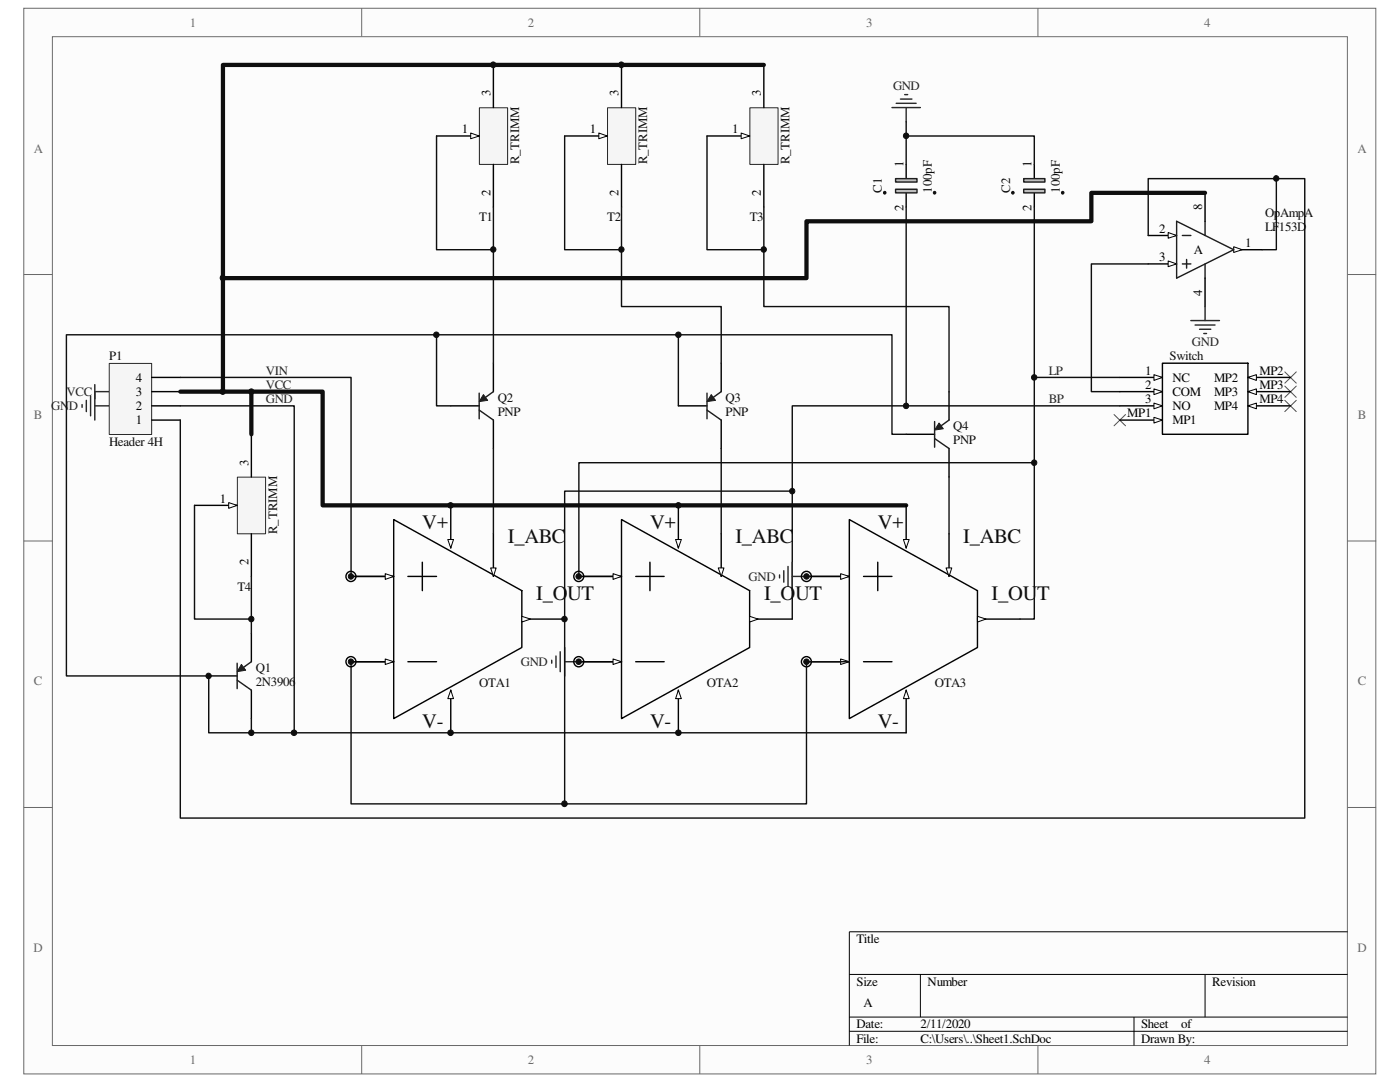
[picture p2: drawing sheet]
<svg xmlns="http://www.w3.org/2000/svg" width="279mm" height="216mm" viewBox="0 0 279 216" stroke-linecap="round" stroke-linejoin="round" font-family="sans-serif">
<path d="M4.8 1.7h269.8v212.6h-269.8z" fill="#fcfcfc"/>
<path d="M4.7 1.7h269.9v212.6h-269.9z" fill="none" stroke="#6a6a6a" stroke-width=".2"/>
<path d="M10.5 7.4h258.4v201.2h-258.4z" fill="#fcfcfc"/>
<g fill="none" stroke="#6a6a6a" stroke-width=".2">
<path d="M10.5 7.3h258.4v201.3h-258.4zM72.2 1.6v5.7M139.7 1.6v5.7M207.1 1.6v5.7M4.7 54.8h5.7M268.9 54.8h5.7M4.7 107.9h5.7M268.9 107.9h5.7M4.7 161.1h5.7M268.9 161.1h5.7M72.2 208.6v5.7M139.7 208.6v5.7"/>
<path d="M207.1 208.6v5.7"/>
</g>
<path d="M169.5 194.4h99.4M183.7 194.4v8.5M240.5 194.4v8.5M268.9 185.9h-99.4v22.7M169.5 202.9h99.4M169.5 205.8h99.4M226.3 202.9v5.7" fill="none" stroke="#000" stroke-width=".2"/>
<path d="M229.2 47h5.6" fill="none" stroke="#000" stroke-width=".28"/>
<path d="M233.1 46.4l1.7 .6-1.7 .5z" fill="#fcfcfc"/>
<path d="M233.1 46.4l1.7 .6-1.7 .5z" fill="none" stroke="#000" stroke-width=".2"/>
<path d="M229.2 52.7h5.6" fill="none" stroke="#000" stroke-width=".28"/>
<path d="M233.1 52.1l1.7 .6-1.7 .5z" fill="#fcfcfc"/>
<path d="M233.1 52.1l1.7 .6-1.7 .5z" fill="none" stroke="#000" stroke-width=".2"/>
<path d="M246.2 49.8h5.7" fill="none" stroke="#000" stroke-width=".28"/>
<path d="M246.2 49.2l1.7 .6-1.7 .6z" fill="#fcfcfc"/>
<path d="M246.2 49.2l1.7 .6-1.7 .6z" fill="none" stroke="#000" stroke-width=".2"/>
<path d="M234.8 44.2l11.4 5.6-11.4 5.7zM236 47h1.7M236 52.7h1.7M236.8 51.8v1.7M240.5 44.2v2.8M240.5 52.7v2.8M47.3 132.3v5.1M47.3 135.7l2.9 2M50.2 132l-2 1.5" fill="none" stroke="#1c1c1c" stroke-width=".28"/>
<path d="M240.5 38.5v5.7M240.5 55.5v5.7M41.7 134.9h5.6M50.2 126.4v5.6M50.2 137.7v5.7" fill="none" stroke="#000" stroke-width=".28"/>
<path d="M48.2 132.6l.8 1.1-1.7 .3z" fill="#1c1c1c"/>
<path d="M48.2 132.6l.8 1.1-1.7 .3z" fill="none" stroke="#1c1c1c" stroke-width=".2"/>
<path d="M17.2 79.9v2.2M18.1 79v4M18.9 76.8v7M18.9 78.1h2.9M16.4 80.7v.6M18.9 81h2.9" fill="none" stroke="#262626" stroke-width=".28"/>
<path d="M180.8 32.8v2.8M180.8 38.5v2.8" fill="none" stroke="#000" stroke-width=".28"/>
<path d="M178.7 37.8h4.3v.7h-4.3z" fill-rule="evenodd" fill="#c0c0c0"/>
<path d="M178.7 37.8h4.3v.7h-4.3z" fill="none" stroke="#1c1c1c" stroke-width=".28"/>
<path d="M178.7 35.6h4.3v.7h-4.3z" fill-rule="evenodd" fill="#c0c0c0"/>
<path d="M178.7 35.6h4.3v.7h-4.3z" fill="none" stroke="#1c1c1c" stroke-width=".28"/>
<circle cx="176.6" cy="38.5" r=".27" fill="#0e0e0e"/>
<circle cx="176.6" cy="38.5" r=".27" fill="none" stroke="#0e0e0e" stroke-width=".2"/>
<circle cx="186.5" cy="38.5" r=".27" fill="#0e0e0e"/>
<circle cx="186.5" cy="38.5" r=".27" fill="none" stroke="#0e0e0e" stroke-width=".2"/>
<path d="M206.4 32.8v2.8M206.4 38.5v2.8" fill="none" stroke="#000" stroke-width=".28"/>
<path d="M204.3 37.8h4.2v.7h-4.2z" fill-rule="evenodd" fill="#c0c0c0"/>
<path d="M204.3 37.8h4.2v.7h-4.2z" fill="none" stroke="#1c1c1c" stroke-width=".28"/>
<path d="M204.3 35.6h4.2v.7h-4.2z" fill-rule="evenodd" fill="#c0c0c0"/>
<path d="M204.3 35.6h4.2v.7h-4.2z" fill="none" stroke="#1c1c1c" stroke-width=".28"/>
<circle cx="202.1" cy="38.5" r=".27" fill="#0e0e0e"/>
<circle cx="202.1" cy="38.5" r=".27" fill="none" stroke="#0e0e0e" stroke-width=".2"/>
<circle cx="212.1" cy="38.5" r=".27" fill="#0e0e0e"/>
<circle cx="212.1" cy="38.5" r=".27" fill="none" stroke="#0e0e0e" stroke-width=".2"/>
<path d="M179.7 19.8h2.3M180.6 18.9h.5M178 21.5h5.7M178.9 20.6h3.9M180.8 21.5v2.8M237.7 64h5.7M238.5 64.9h4M239.4 65.7h2.2M240.2 66.5h.6M240.5 61.2v2.8" fill="none" stroke="#262626" stroke-width=".28"/>
<path d="M180.8 27.1h25.6v5.7M180.8 24.3v8.5M229.2 52.7h-11.4v25.4h5.7" fill="none" stroke="#0e0e0e" stroke-width=".28"/>
<path d="M240.5 38.5h-22.7v5.7h-56.8v11.3h-116.5v22.6" fill="none" stroke="#0e0e0e" stroke-width=".85"/>
<path d="M256.4 74.2l2.3 2.3M256.4 77l2.3 2.3M256.4 79.9l2.3 2.2M258.7 74.2l-2.3 2.3M258.7 77l-2.3 2.3M258.7 79.9l-2.3 2.2M222.3 82.7l2.3 2.3M224.6 82.7l-2.3 2.3" fill="none" stroke="#4c4c4c" stroke-width=".2"/>
<path d="M223.5 75.3h8.5M232 72.5h17v14.2h-17z" fill="none" stroke="#000" stroke-width=".28"/>
<path d="M230.3 74.8l1.7 .5-1.7 .6z" fill="#fcfcfc"/>
<path d="M230.3 74.8l1.7 .5-1.7 .6z" fill="none" stroke="#000" stroke-width=".2"/>
<path d="M223.5 78.1h8.5" fill="none" stroke="#000" stroke-width=".28"/>
<path d="M230.3 77.6l1.7 .5-1.7 .6z" fill="#fcfcfc"/>
<path d="M230.3 77.6l1.7 .5-1.7 .6z" fill="none" stroke="#000" stroke-width=".2"/>
<path d="M223.5 81h8.5" fill="none" stroke="#000" stroke-width=".28"/>
<path d="M230.3 80.4l1.7 .6-1.7 .6z" fill="#fcfcfc"/>
<path d="M230.3 80.4l1.7 .6-1.7 .6z" fill="none" stroke="#000" stroke-width=".2"/>
<path d="M223.5 83.8h8.5" fill="none" stroke="#000" stroke-width=".28"/>
<path d="M230.3 83.3l1.7 .5-1.7 .6z" fill="#fcfcfc"/>
<path d="M230.3 83.3l1.7 .5-1.7 .6z" fill="none" stroke="#000" stroke-width=".2"/>
<path d="M249 75.3h8.6" fill="none" stroke="#000" stroke-width=".28"/>
<path d="M249 75.3l1.7-.5v1.1z" fill="#fcfcfc"/>
<path d="M249 75.3l1.7-.5v1.1z" fill="none" stroke="#000" stroke-width=".2"/>
<path d="M249 78.1h8.6" fill="none" stroke="#000" stroke-width=".28"/>
<path d="M249 78.1l1.7-.5v1.1z" fill="#fcfcfc"/>
<path d="M249 78.1l1.7-.5v1.1z" fill="none" stroke="#000" stroke-width=".2"/>
<path d="M249 81h8.6" fill="none" stroke="#000" stroke-width=".28"/>
<path d="M249 81l1.7-.6v1.2z" fill="#fcfcfc"/>
<path d="M249 81l1.7-.6v1.2z" fill="none" stroke="#000" stroke-width=".2"/>
<path d="M21.8 72.6h8.5v14.1h-8.5z" fill="#f5f5f5"/>
<path d="M21.8 72.5h8.5v14.2h-8.5z" fill="none" stroke="#262626" stroke-width=".2"/>
<path d="M30.3 78.1h5.7M30.3 75.3h5.7M30.3 83.8h5.7M30.3 81h5.7" fill="none" stroke="#000" stroke-width=".28"/>
<path d="M254.7 35.6v14.2h-2.8M229.2 47v-11.4h31.2v127.6h-224.4v-79.4" fill="none" stroke="#0e0e0e" stroke-width=".28"/>
<path d="M95.7 21.5h5.6v11.3h-5.6z" fill="#f5f5f5"/>
<path d="M95.7 21.5h5.6v11.3h-5.6z" fill="none" stroke="#262626" stroke-width=".2"/>
<path d="M98.5 13v8.5M87.1 27.1h8.5M98.5 32.8v8.5" fill="none" stroke="#000" stroke-width=".28"/>
<path d="M93.9 26.5l1.7 .6-1.7 .6z" fill="#fcfcfc"/>
<path d="M93.9 26.5l1.7 .6-1.7 .6z" fill="none" stroke="#000" stroke-width=".2"/>
<path d="M121.3 21.5h5.6v11.3h-5.6z" fill="#f5f5f5"/>
<path d="M121.2 21.5h5.7v11.3h-5.7z" fill="none" stroke="#262626" stroke-width=".2"/>
<path d="M124 13v8.5M112.7 27.1h8.5M124 32.8v8.5" fill="none" stroke="#000" stroke-width=".28"/>
<path d="M119.5 26.5l1.7 .6-1.7 .6z" fill="#fcfcfc"/>
<path d="M119.5 26.5l1.7 .6-1.7 .6z" fill="none" stroke="#000" stroke-width=".2"/>
<path d="M149.7 21.5h5.6v11.3h-5.6z" fill="#f5f5f5"/>
<path d="M149.6 21.5h5.7v11.3h-5.7z" fill="none" stroke="#262626" stroke-width=".2"/>
<path d="M152.4 13v8.5M141.1 27.1h8.5M152.4 32.8v8.5" fill="none" stroke="#000" stroke-width=".28"/>
<path d="M147.9 26.5l1.7 .6-1.7 .6z" fill="#fcfcfc"/>
<path d="M147.9 26.5l1.7 .6-1.7 .6z" fill="none" stroke="#000" stroke-width=".2"/>
<path d="M47.4 95.2h5.6v11.3h-5.6z" fill="#f5f5f5"/>
<path d="M47.4 95.2h5.6v11.3h-5.6z" fill="none" stroke="#262626" stroke-width=".2"/>
<path d="M50.2 86.7v8.5M38.8 100.8h8.5M50.2 106.5v8.5" fill="none" stroke="#000" stroke-width=".28"/>
<path d="M45.6 100.3l1.7 .5-1.7 .6z" fill="#fcfcfc"/>
<path d="M45.6 100.3l1.7 .5-1.7 .6z" fill="none" stroke="#000" stroke-width=".2"/>
<path d="M98.5 72.5v5.6M90 81h5.6M98.5 83.8v5.7" fill="none" stroke="#000" stroke-width=".28"/>
<path d="M95.6 78.4v5.2M98.5 78.1l-2 1.5M95.6 81.8l2.9 2" fill="none" stroke="#1c1c1c" stroke-width=".28"/>
<path d="M96.5 78.7l.8 1.2-1.7 .2z" fill="#1c1c1c"/>
<path d="M96.5 78.7l.8 1.2-1.7 .2z" fill="none" stroke="#1c1c1c" stroke-width=".2"/>
<path d="M143.9 72.5v5.6M135.4 81h5.7M143.9 83.8v5.7" fill="none" stroke="#000" stroke-width=".28"/>
<path d="M141.1 78.4v5.2M143.9 78.1l-2 1.5M141.1 81.8l2.8 2" fill="none" stroke="#1c1c1c" stroke-width=".28"/>
<path d="M141.9 78.7l.9 1.2-1.7 .2z" fill="#1c1c1c"/>
<path d="M141.9 78.7l.9 1.2-1.7 .2z" fill="none" stroke="#1c1c1c" stroke-width=".2"/>
<path d="M189.4 78.1v5.7M180.8 86.7h5.7M189.4 89.5v5.7" fill="none" stroke="#000" stroke-width=".28"/>
<path d="M186.5 84.1v5.1M186.5 87.5l2.9 2M189.4 83.8l-2 1.5" fill="none" stroke="#1c1c1c" stroke-width=".28"/>
<path d="M187.4 84.4l.9 1.2-1.8 .2z" fill="#1c1c1c"/>
<path d="M187.4 84.4l.9 1.2-1.8 .2z" fill="none" stroke="#1c1c1c" stroke-width=".2"/>
<path d="M180.8 41.3v39.7h42.7M206.4 41.3v34h17.1M36 75.3h34.1v39.7h8.5M206.4 75.3v48.2h-2.8M36 81h22.7v65.2h122.1M180.8 81h-22.7v42.5M206.4 92.3h-90.9v22.7h8.5M161 115h8.5M78.6 132h-8.5v28.4h42.6M115.5 132h8.5" fill="none" stroke="#0e0e0e" stroke-width=".28"/>
<path d="M155.6 114.7v.6M156.4 113.9v2.3M157.3 113v4M158.1 112.2v5.7M158.1 115h2.9M110.1 131.7v.6M111 130.9v2.3M111.8 130v4M112.7 129.2v5.7M112.7 132h2.8" fill="none" stroke="#262626" stroke-width=".28"/>
<path d="M36 78.1h28.4v22.7h116.4" fill="none" stroke="#0e0e0e" stroke-width=".85"/>
<path d="M70.1 115h8.5M78.6 103.7l25.5 14.2v11.3l-25.5 14.2z" fill="none" stroke="#000" stroke-width=".28"/>
<path d="M76.9 114.5l1.7 .5-1.7 .6z" fill="#fcfcfc"/>
<path d="M76.9 114.5l1.7 .5-1.7 .6z" fill="none" stroke="#000" stroke-width=".2"/>
<path d="M70.1 132h8.5" fill="none" stroke="#000" stroke-width=".28"/>
<path d="M76.9 131.5l1.7 .5-1.7 .6z" fill="#fcfcfc"/>
<path d="M76.9 131.5l1.7 .5-1.7 .6z" fill="none" stroke="#000" stroke-width=".2"/>
<path d="M104.1 123.5h8.6" fill="none" stroke="#000" stroke-width=".28"/>
<path d="M104.1 123l1.8 .5-1.8 .6z" fill="#fcfcfc"/>
<path d="M104.1 123l1.8 .5-1.8 .6z" fill="none" stroke="#000" stroke-width=".2"/>
<path d="M90 100.8v8.5" fill="none" stroke="#000" stroke-width=".28"/>
<path d="M89.4 107.7h1.1l-.5 1.6z" fill="#fcfcfc"/>
<path d="M89.4 107.7h1.1l-.5 1.6z" fill="none" stroke="#000" stroke-width=".2"/>
<path d="M90 137.7v8.5" fill="none" stroke="#000" stroke-width=".28"/>
<path d="M90 137.7l.5 1.7h-1.1z" fill="#fcfcfc"/>
<path d="M90 137.7l.5 1.7h-1.1z" fill="none" stroke="#000" stroke-width=".2"/>
<path d="M81.4 115h5.7M84.3 112.2v5.7M98.5 106.5v8.5M81.4 132h5.7" fill="none" stroke="#000" stroke-width=".28"/>
<path d="M97.9 113.3h1.1l-.5 1.7z" fill="#fcfcfc"/>
<path d="M97.9 113.3h1.1l-.5 1.7z" fill="none" stroke="#000" stroke-width=".2"/>
<g fill="none" stroke="#000" stroke-width=".28">
<path d="M115.5 115h8.5M124 103.7l25.6 14.2v11.3l-25.6 14.2z"/>
<circle cx="70" cy="115" r="1.01"/>
<circle cx="70" cy="132" r="1.01"/>
</g>
<path d="M122.3 114.5l1.7 .5-1.7 .6z" fill="#fcfcfc"/>
<path d="M122.3 114.5l1.7 .5-1.7 .6z" fill="none" stroke="#000" stroke-width=".2"/>
<path d="M115.5 132h8.5" fill="none" stroke="#000" stroke-width=".28"/>
<path d="M122.3 131.5l1.7 .5-1.7 .6z" fill="#fcfcfc"/>
<path d="M122.3 131.5l1.7 .5-1.7 .6z" fill="none" stroke="#000" stroke-width=".2"/>
<path d="M149.6 123.5h8.5" fill="none" stroke="#000" stroke-width=".28"/>
<path d="M149.6 123l1.7 .5-1.7 .6z" fill="#fcfcfc"/>
<path d="M149.6 123l1.7 .5-1.7 .6z" fill="none" stroke="#000" stroke-width=".2"/>
<path d="M135.4 100.8v8.5" fill="none" stroke="#000" stroke-width=".28"/>
<path d="M134.8 107.7h1.2l-.6 1.6z" fill="#fcfcfc"/>
<path d="M134.8 107.7h1.2l-.6 1.6z" fill="none" stroke="#000" stroke-width=".2"/>
<path d="M135.4 137.7v8.5" fill="none" stroke="#000" stroke-width=".28"/>
<path d="M135.4 137.7l.6 1.7h-1.2z" fill="#fcfcfc"/>
<path d="M135.4 137.7l.6 1.7h-1.2z" fill="none" stroke="#000" stroke-width=".2"/>
<path d="M126.9 115h5.6M129.7 112.2v5.7M143.9 106.5v8.5M126.9 132h5.6" fill="none" stroke="#000" stroke-width=".28"/>
<path d="M143.3 113.3h1.2l-.6 1.7z" fill="#fcfcfc"/>
<path d="M143.3 113.3h1.2l-.6 1.7z" fill="none" stroke="#000" stroke-width=".2"/>
<g fill="none" stroke="#000" stroke-width=".28">
<path d="M161 115h8.5M169.5 103.7l25.6 14.2v11.3l-25.6 14.2z"/>
<circle cx="115.5" cy="115" r="1.01"/>
<circle cx="115.5" cy="132" r="1.01"/>
</g>
<path d="M167.8 114.5l1.7 .5-1.7 .6z" fill="#fcfcfc"/>
<path d="M167.8 114.5l1.7 .5-1.7 .6z" fill="none" stroke="#000" stroke-width=".2"/>
<path d="M161 132h8.5" fill="none" stroke="#000" stroke-width=".28"/>
<path d="M167.8 131.5l1.7 .5-1.7 .6z" fill="#fcfcfc"/>
<path d="M167.8 131.5l1.7 .5-1.7 .6z" fill="none" stroke="#000" stroke-width=".2"/>
<path d="M195.1 123.5h8.5" fill="none" stroke="#000" stroke-width=".28"/>
<path d="M195.1 123l1.7 .5-1.7 .6z" fill="#fcfcfc"/>
<path d="M195.1 123l1.7 .5-1.7 .6z" fill="none" stroke="#000" stroke-width=".2"/>
<path d="M180.8 100.8v8.5" fill="none" stroke="#000" stroke-width=".28"/>
<path d="M180.3 107.7h1.1l-.6 1.6z" fill="#fcfcfc"/>
<path d="M180.3 107.7h1.1l-.6 1.6z" fill="none" stroke="#000" stroke-width=".2"/>
<path d="M180.8 137.7v8.5" fill="none" stroke="#000" stroke-width=".28"/>
<path d="M180.8 137.7l.6 1.7h-1.1z" fill="#fcfcfc"/>
<path d="M180.8 137.7l.6 1.7h-1.1z" fill="none" stroke="#000" stroke-width=".2"/>
<path d="M172.3 115h5.7M175.2 112.2v5.7M189.4 106.5v8.5M172.3 132h5.7" fill="none" stroke="#000" stroke-width=".28"/>
<path d="M188.8 113.3h1.1l-.5 1.7z" fill="#fcfcfc"/>
<path d="M188.8 113.3h1.1l-.5 1.7z" fill="none" stroke="#000" stroke-width=".2"/>
<g fill="none" stroke="#000" stroke-width=".28">
<circle cx="160.9" cy="115" r="1"/>
<circle cx="160.9" cy="132" r="1"/>
</g>
<g fill="none" stroke="#0e0e0e" stroke-width=".28">
<path d="M87.1 27.1v22.7h11.4M112.7 27.1v22.7h11.3M141.1 27.1v22.7h11.3M98.5 41.3v31.2M124 41.3v19.9h19.9v11.3M152.4 41.3v19.9h37v16.9M87.1 66.8h48.3v14.2M135.4 66.8h42.6v19.9h2.8M90 81h-2.9v-14.2h-73.8v68.1h28.4v11.3h8.5v-2.8M98.5 89.5v17M143.9 89.5v17M158.1 98h-45.4v62.4h48.3v-28.4h8.5"/>
<path d="M189.4 95.2v11.3M38.8 100.8v22.7h11.4M50.2 115v11.4M50.2 146.2h8.5"/>
</g>
<path d="M152.4 13h-107.9v42.5M50.2 78.1v8.6" fill="none" stroke="#0e0e0e" stroke-width=".85"/>
<circle cx="41.6" cy="134.9" r=".54" fill="#0e0e0e"/>
<circle cx="41.6" cy="134.9" r=".54" fill="none" stroke="#0e0e0e" stroke-width=".2"/>
<circle cx="44.5" cy="78.1" r=".54" fill="#0e0e0e"/>
<circle cx="44.5" cy="78.1" r=".54" fill="none" stroke="#0e0e0e" stroke-width=".2"/>
<circle cx="44.5" cy="55.5" r=".54" fill="#0e0e0e"/>
<circle cx="44.5" cy="55.5" r=".54" fill="none" stroke="#0e0e0e" stroke-width=".2"/>
<circle cx="50.1" cy="146.2" r=".54" fill="#0e0e0e"/>
<circle cx="50.1" cy="146.2" r=".54" fill="none" stroke="#0e0e0e" stroke-width=".2"/>
<circle cx="50.1" cy="123.5" r=".53" fill="#0e0e0e"/>
<circle cx="50.1" cy="123.5" r=".53" fill="none" stroke="#0e0e0e" stroke-width=".2"/>
<circle cx="50.1" cy="78.1" r=".53" fill="#0e0e0e"/>
<circle cx="50.1" cy="78.1" r=".53" fill="none" stroke="#0e0e0e" stroke-width=".2"/>
<circle cx="58.7" cy="146.2" r=".55" fill="#0e0e0e"/>
<circle cx="58.7" cy="146.2" r=".55" fill="none" stroke="#0e0e0e" stroke-width=".2"/>
<circle cx="70" cy="132" r=".54" fill="#0e0e0e"/>
<circle cx="70" cy="132" r=".54" fill="none" stroke="#0e0e0e" stroke-width=".2"/>
<circle cx="70" cy="115" r=".54" fill="#0e0e0e"/>
<circle cx="70" cy="115" r=".54" fill="none" stroke="#0e0e0e" stroke-width=".2"/>
<circle cx="87.1" cy="66.8" r=".55" fill="#0e0e0e"/>
<circle cx="87.1" cy="66.8" r=".55" fill="none" stroke="#0e0e0e" stroke-width=".2"/>
<circle cx="89.9" cy="146.2" r=".55" fill="#0e0e0e"/>
<circle cx="89.9" cy="146.2" r=".55" fill="none" stroke="#0e0e0e" stroke-width=".2"/>
<circle cx="89.9" cy="100.8" r=".55" fill="#0e0e0e"/>
<circle cx="89.9" cy="100.8" r=".55" fill="none" stroke="#0e0e0e" stroke-width=".2"/>
<circle cx="98.4" cy="49.8" r=".54" fill="#0e0e0e"/>
<circle cx="98.4" cy="49.8" r=".54" fill="none" stroke="#0e0e0e" stroke-width=".2"/>
<circle cx="98.4" cy="12.9" r=".56" fill="#0e0e0e"/>
<circle cx="98.4" cy="12.9" r=".56" fill="none" stroke="#0e0e0e" stroke-width=".2"/>
<circle cx="112.6" cy="160.4" r=".56" fill="#0e0e0e"/>
<circle cx="112.6" cy="160.4" r=".56" fill="none" stroke="#0e0e0e" stroke-width=".2"/>
<circle cx="112.7" cy="123.5" r=".55" fill="#0e0e0e"/>
<circle cx="112.7" cy="123.5" r=".55" fill="none" stroke="#0e0e0e" stroke-width=".2"/>
<circle cx="115.5" cy="132" r=".55" fill="#0e0e0e"/>
<circle cx="115.5" cy="132" r=".55" fill="none" stroke="#0e0e0e" stroke-width=".2"/>
<circle cx="115.5" cy="115" r=".55" fill="#0e0e0e"/>
<circle cx="115.5" cy="115" r=".55" fill="none" stroke="#0e0e0e" stroke-width=".2"/>
<circle cx="124" cy="49.8" r=".54" fill="#0e0e0e"/>
<circle cx="124" cy="49.8" r=".54" fill="none" stroke="#0e0e0e" stroke-width=".2"/>
<circle cx="124" cy="12.9" r=".56" fill="#0e0e0e"/>
<circle cx="124" cy="12.9" r=".56" fill="none" stroke="#0e0e0e" stroke-width=".2"/>
<circle cx="135.4" cy="146.2" r=".55" fill="#0e0e0e"/>
<circle cx="135.4" cy="146.2" r=".55" fill="none" stroke="#0e0e0e" stroke-width=".2"/>
<circle cx="135.4" cy="100.8" r=".55" fill="#0e0e0e"/>
<circle cx="135.4" cy="100.8" r=".55" fill="none" stroke="#0e0e0e" stroke-width=".2"/>
<circle cx="135.4" cy="66.8" r=".55" fill="#0e0e0e"/>
<circle cx="135.4" cy="66.8" r=".55" fill="none" stroke="#0e0e0e" stroke-width=".2"/>
<circle cx="152.4" cy="49.8" r=".54" fill="#0e0e0e"/>
<circle cx="152.4" cy="49.8" r=".54" fill="none" stroke="#0e0e0e" stroke-width=".2"/>
<circle cx="158.1" cy="98" r=".53" fill="#0e0e0e"/>
<circle cx="158.1" cy="98" r=".53" fill="none" stroke="#0e0e0e" stroke-width=".2"/>
<circle cx="161" cy="132" r=".55" fill="#0e0e0e"/>
<circle cx="161" cy="132" r=".55" fill="none" stroke="#0e0e0e" stroke-width=".2"/>
<circle cx="161" cy="115" r=".55" fill="#0e0e0e"/>
<circle cx="161" cy="115" r=".55" fill="none" stroke="#0e0e0e" stroke-width=".2"/>
<circle cx="180.8" cy="81" r=".54" fill="#0e0e0e"/>
<circle cx="180.8" cy="81" r=".54" fill="none" stroke="#0e0e0e" stroke-width=".2"/>
<circle cx="180.8" cy="27.1" r=".54" fill="#0e0e0e"/>
<circle cx="180.8" cy="27.1" r=".54" fill="none" stroke="#0e0e0e" stroke-width=".2"/>
<circle cx="206.4" cy="92.3" r=".54" fill="#0e0e0e"/>
<circle cx="206.4" cy="92.3" r=".54" fill="none" stroke="#0e0e0e" stroke-width=".2"/>
<circle cx="206.4" cy="75.3" r=".54" fill="#0e0e0e"/>
<circle cx="206.4" cy="75.3" r=".54" fill="none" stroke="#0e0e0e" stroke-width=".2"/>
<circle cx="254.7" cy="35.6" r=".55" fill="#0e0e0e"/>
<circle cx="254.7" cy="35.6" r=".55" fill="none" stroke="#0e0e0e" stroke-width=".2"/>
<g font-size="4.1" fill="#0e0e0e">
<text x="84.3" y="105.6">V+</text>
<text x="129.8" y="105.6">V+</text>
<text x="175.2" y="105.6">V+</text>
<text x="101.3" y="108.4">I_ABC</text>
<text x="146.8" y="108.4">I_ABC</text>
<text x="192.2" y="108.4">I_ABC</text>
<text x="107" y="119.7">I_OUT</text>
<text x="152.5" y="119.7">I_OUT</text>
<text x="197.9" y="119.7">I_OUT</text>
<text x="84.3" y="145.2">V-</text>
<text x="129.8" y="145.2">V-</text>
<text x="175.2" y="145.2">V-</text>
</g>
<g font-size="2.6" fill="#696969">
<text x="37.9" y="5.3">1</text>
<text x="105.4" y="5.3">2</text>
<text x="172.8" y="5.3">3</text>
<text x="240.3" y="5.3">4</text>
<text x="6.7" y="30.4">A</text>
<text x="270.9" y="30.4">A</text>
<text x="6.8" y="83.6">B</text>
<text x="271" y="83.6">B</text>
<text x="6.8" y="136.8">C</text>
<text x="271" y="136.8">C</text>
<text x="6.7" y="189.9">D</text>
<text x="270.9" y="189.9">D</text>
<text x="37.9" y="212.3">1</text>
<text x="105.4" y="212.3">2</text>
<text x="172.8" y="212.3">3</text>
<text x="240.3" y="212.3">4</text>
</g>
<g font-size="2.6">
<text x="97.9" y="19.2" transform="rotate(-90 97.9 19.2)">3</text>
<text x="123.4" y="19.2" transform="rotate(-90 123.4 19.2)">3</text>
<text x="151.8" y="19.2" transform="rotate(-90 151.8 19.2)">3</text>
<text x="92.2" y="26.5">1</text>
<text x="117.7" y="26.5">1</text>
<text x="146.1" y="26.5">1</text>
<text x="180.3" y="33.4" transform="rotate(-90 180.3 33.4)">1</text>
<text x="205.9" y="33.4" transform="rotate(-90 205.9 33.4)">1</text>
<text x="97.9" y="39.1" transform="rotate(-90 97.9 39.1)">2</text>
<text x="123.4" y="39.1" transform="rotate(-90 123.4 39.1)">2</text>
<text x="151.8" y="39.1" transform="rotate(-90 151.8 39.1)">2</text>
<text x="239.9" y="41.9" transform="rotate(-90 239.9 41.9)">8</text>
<text x="180.3" y="42" transform="rotate(-90 180.3 42)">2</text>
<text x="205.9" y="42" transform="rotate(-90 205.9 42)">2</text>
<text x="231.4" y="46.4">2</text>
<text x="231.4" y="52.1">3</text>
<text x="238.3" y="50.7">A</text>
<text x="248.5" y="49.2">1</text>
<text x="239.9" y="59.1" transform="rotate(-90 239.9 59.1)">4</text>
<text x="27.1" y="76.2">4</text>
<text x="228.5" y="74.8">1</text>
<text x="228.5" y="77.6">2</text>
<text x="234" y="76.2">NC</text>
<text x="242.3" y="76.2">MP2</text>
<text x="251.3" y="74.8">MP2</text>
<text x="251.3" y="77.6">MP3</text>
<text x="27.1" y="81.8">2</text>
<text x="27.1" y="79">3</text>
<text x="225" y="83.3">MP1</text>
<text x="228.5" y="80.4">3</text>
<text x="234" y="79">COM</text>
<text x="234" y="81.8">NO</text>
<text x="242.3" y="79">MP3</text>
<text x="242.3" y="81.8">MP4</text>
<text x="251.3" y="80.4">MP4</text>
<text x="27.1" y="84.7">1</text>
<text x="234" y="84.7">MP1</text>
<text x="49.6" y="92.9" transform="rotate(-90 49.6 92.9)">3</text>
<text x="43.9" y="100.3">1</text>
<text x="49.6" y="112.8" transform="rotate(-90 49.6 112.8)">2</text>
<text x="170.9" y="188.2">Title</text>
<text x="170.9" y="196.7">Size</text>
<text x="185.1" y="196.7">Number</text>
<text x="241.9" y="196.7">Revision</text>
<text x="172.3" y="201">A</text>
<text x="170.9" y="205.2">Date:</text>
<text x="170.9" y="208">File:</text>
<text x="183.7" y="208">C:\Users\..\Sheet1.SchDoc</text>
<text x="183.7" y="205.2">2/11/2020</text>
<text x="227.8" y="205.2">Sheet</text>
<text x="227.8" y="208">Drawn By:</text>
<text x="235.7" y="205.2">of</text>
</g>
<g font-size="2.6" fill="#262626">
<text x="178.2" y="18">GND</text>
<text x="237.9" y="69.1">GND</text>
<text x="53" y="77.6">VCC</text>
<text x="53" y="74.8">VIN</text>
<text x="209.3" y="74.8">LP</text>
<text x="10.2" y="81.8">GND</text>
<text x="13.3" y="79">VCC</text>
<text x="53" y="80.4">GND</text>
<text x="209.3" y="80.4">BP</text>
<text x="149.4" y="115.9">GND</text>
<text x="103.9" y="132.9">GND</text>
</g>
<g font-size="2.6" fill="#0e0e0e">
<text x="103.6" y="32.8" transform="rotate(-90 103.6 32.8)">R_TRIMM</text>
<text x="129.2" y="32.8" transform="rotate(-90 129.2 32.8)">R_TRIMM</text>
<text x="157.6" y="32.8" transform="rotate(-90 157.6 32.8)">R_TRIMM</text>
<text x="176" y="38.5" transform="rotate(-90 176 38.5)">C1</text>
<text x="186" y="38.5" transform="rotate(-90 186 38.5)">100pF</text>
<text x="201.6" y="38.5" transform="rotate(-90 201.6 38.5)">C2</text>
<text x="211.5" y="38.5" transform="rotate(-90 211.5 38.5)">100pF</text>
<text x="95.6" y="44.2">T1</text>
<text x="121.2" y="44.2">T2</text>
<text x="149.6" y="44.2">T3</text>
<text x="252.5" y="43.3">OpAmpA</text>
<text x="252.5" y="46.1">LF153D</text>
<text x="21.8" y="71.9">P1</text>
<text x="233.4" y="71.9">Switch</text>
<text x="99.4" y="80.1">Q2</text>
<text x="99.4" y="83">PNP</text>
<text x="144.8" y="80.1">Q3</text>
<text x="144.8" y="83">PNP</text>
<text x="21.8" y="88.9">Header 4H</text>
<text x="190.2" y="85.8">Q4</text>
<text x="190.2" y="88.6">PNP</text>
<text x="55.3" y="106.6" transform="rotate(-90 55.3 106.6)">R_TRIMM</text>
<text x="47.4" y="117.9">T4</text>
<text x="51.1" y="134">Q1</text>
<text x="51.1" y="136.9">2N3906</text>
<text x="95.6" y="137.2">OTA1</text>
<text x="141.1" y="137.2">OTA2</text>
<text x="186.6" y="137.2">OTA3</text>
</g>
</svg>
